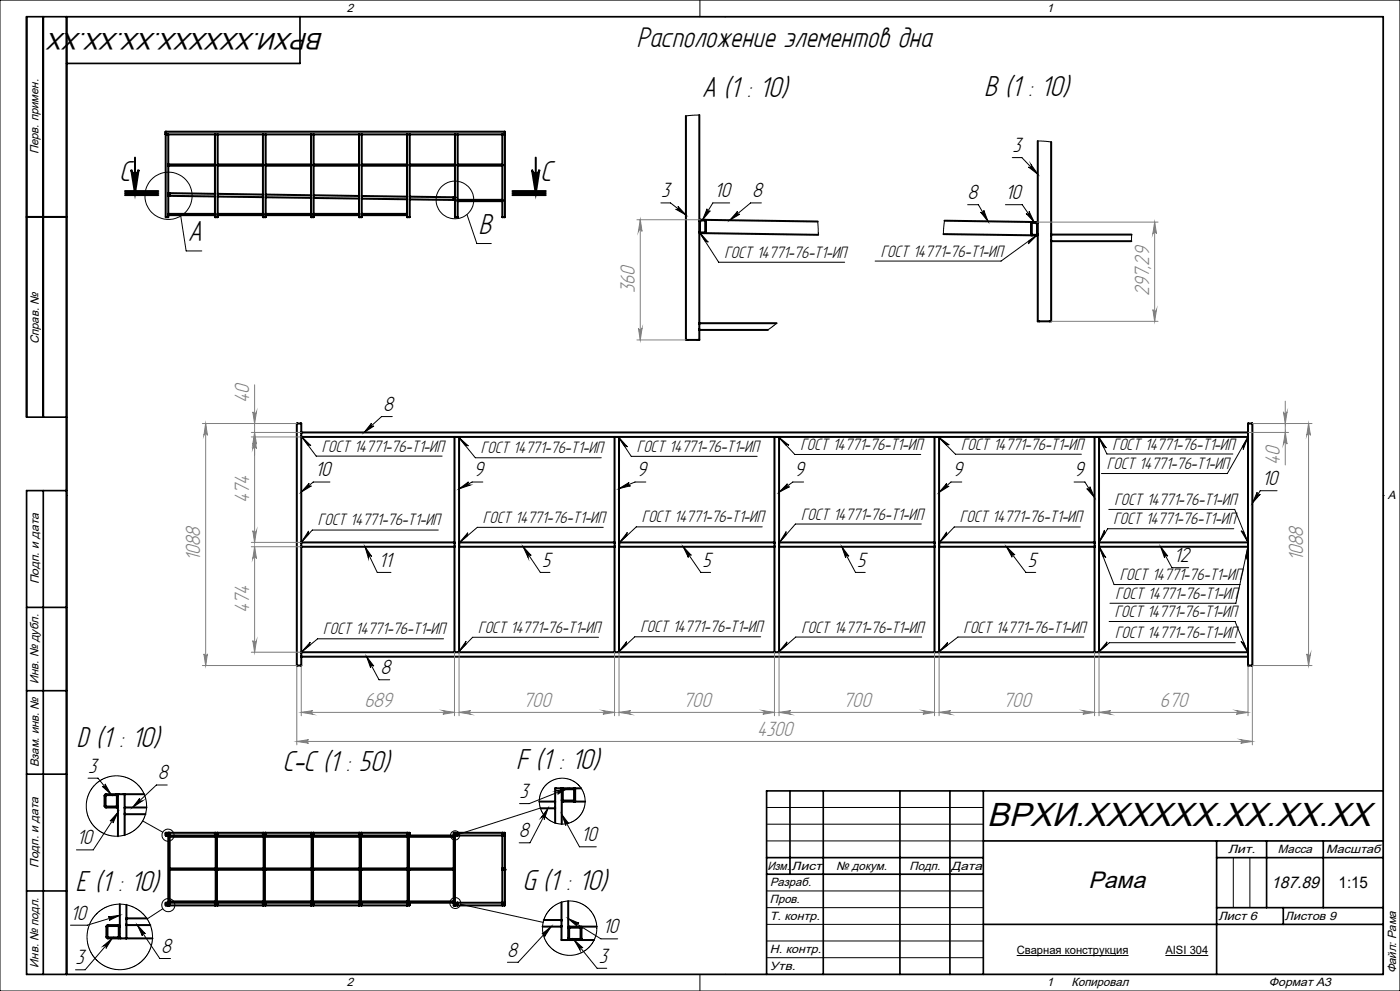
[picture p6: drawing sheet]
<svg xmlns="http://www.w3.org/2000/svg" width="420mm" height="297mm" viewBox="0 0 420 297" stroke-linecap="round" stroke-linejoin="round" font-family="sans-serif">
<g fill="none" stroke="#000" stroke-width=".6">
<path d="M49.7 39.6v.6M49.8 39.5l-.1 .1M49.8 39.5h101.6M151.4 39.5l.1 .1M151.5 39.6v.6M205.8 34.7v67.2h4v-3M209.8 34.5v62.4M37.5 58.5h10zM37.5 57.9h10M37.5 57.3h10M40.5 47.2v10.7M49.7 40.2l.1 .1"/>
<path d="M49.8 40.3l-.1 24.8h.8l-.1-24.8M49.8 40.3h14.7M50.5 58.6h.4M50.5 49.4h14M50.5 49.6v.1M50.5 49.7h14M50.6 57.9v.7M50.6 57.9l-.1 .1M50.6 58.6h.1M50.6 57.9h.2M50.6 58.6h.2M50.8 57.9l.1 .7"/>
<path d="M50.8 58.6h.1M50.8 57.9l.1 .1M50.9 58.6l13.6 .3M50.9 58l13.6 .1M50.9 58v.6M64.5 40.3v24.8h.8v-24.8M64.5 40.3h.8M64.5 49.6v.1M65.3 49.4h13.6M65.3 49.6v.1M65.3 40.3h13.6M65.3 58.9l13.6 .2"/>
<path d="M65.3 58.1l13.6 .2M65.3 49.7h13.6M78.9 40.3h29.6M78.9 40.3v24.8h.8l-.1-24.8M78.9 49.6v.1M79.7 49.6v.1M79.7 49.4h13.6M79.7 59.1l13.6 .2M79.7 58.3l13.6 .2M79.7 49.7h13.6M93.3 49.6v.1M93.4 40.3l-.1 24.8h.7"/>
<path d="M94 40.3h.1M94.1 49.6v.1M94.1 49.4h13.6M94.1 40.3v24.8M94.1 59.3l13.6 .2M94.1 58.5l13.6 .2M94.1 49.7h13.6M107.7 49.6v.1M107.8 40.3l-.1 24.8h.8v-24.8M108.5 49.4h13.6M108.5 49.6v.1M108.5 40.3h13.6"/>
<path d="M108.5 59.5l13.6 .2M108.5 58.7l13.6 .2M108.5 49.7h13.6M122.1 40.3h.8M122.1 40.3v24.8h.8v-24.8M122.1 49.6v.1M122.9 59.8l13.2 .1M122.9 58.9l13.2 .3M122.9 49.6v.1M122.9 49.4h13.6M122.9 40.3h13.6M122.9 49.7h13.6"/>
<path d="M136.1 59.9h.1M136.1 59.2h.4M136.1 59.2v.7M136.2 59.9h.3M136.5 59.2v.7M136.5 59.2h.1M136.5 40.3h.8M136.5 40.3v24.8h.8v-24.8M136.5 59.9h.1M136.5 49.6v.1M137.3 59.9h.1M137.3 49.4h13.4"/>
<path d="M137.3 49.6v.1M137.3 40.3h14.1M137.3 59.9h13.4M137.3 49.7h13.4M150.7 59.9h.1M150.7 49.6v.1M150.8 40.3l-.1 24.8h.8l-.1-24.8M151.5 40.2l-.1 .1M153.7 57.9h10M153.7 57.3h10M153.7 58.5h10M160.7 47.2v10.7"/>
<path d="M311.3 42.3v54h4v-24M315.3 42.5v27.8M8 65h12M50.5 64.4h14M50.5 64.1h.1M50.5 64.1h14M64.5 64.1h.1M65.3 64.4h13.6M65.3 64.1h.1M65.3 64.1h13.6M78.9 64.1h.1M79.7 64.1h.1"/>
<path d="M79.7 64.4h13.6M79.7 64.1h13.6M93.3 64.1h.1M94 65.1h.1M94.1 64.1h.1M94.1 64.4h13.6M94.1 64.1h13.6M107.7 64.1h.1M108.5 64.1h.1M108.5 64.4h13.6M108.5 64.1h13.6M122.1 64.1h.1"/>
<path d="M137.3 60.2h13.4M209.8 69.6l.3 .3h1.4l.3-.3M209.8 66.2l.2-.3h1.6l.2 .3M210 66.1h1.6l-.1 3.6-1.5-.1zM211.8 69.6v.3l33.7 .5M211.8 66.2v-.3l33.5 .5M211.8 66.2v3.4M283 70.2l26.3 .3v-.2M283.4 66.1l25.9 .4v.3M309.3 70.3l.2 .3h1.6l.2-.3M309.3 66.8l.3-.2h1.5l.2 .2M309.3 66.8v3.5"/>
<path d="M309.5 66.8h1.6l-.1 3.6-1.5-.1zM315.3 70.3v2M315.3 70.3h24.2M315.3 72.3h24.1M209.8 96.9v2M209.8 98.9h20.6M209.8 96.9h23.2M90.4 129.6v1.3M90.4 129.6v-2.7h-1.4v72.6h1.4v-2.7M90.4 130.9v31.7M90.4 130.9h46M90.4 129.6h284"/>
<path d="M136.3 130.9v31.7M136.4 130.9h1.3M137.7 130.9h48M137.7 130.9v64.6M184.4 130.9v31.7M185.7 130.9h46.7M185.7 130.9v64.6M232.3 130.9v31.7M232.4 130.9h1.3M233.7 130.9h48M233.7 130.9v64.6M280.4 130.9v31.7"/>
<path d="M281.7 130.9h48M281.7 130.9v64.6M328.4 130.9v31.7M329.7 130.9h44.7M329.7 130.9v64.6M374.4 129.6v-2.7h1.3v72.6h-1.3v-2.7M374.4 129.6v1.3M374.4 130.9v31.7M90.4 162.6v1.3M90.4 162.6h46M90.4 163.9v31.6M90.4 163.9h46"/>
<path d="M136.3 163.9v31.6M136.4 162.6v1.3M137.7 162.7l46.7-.1v1.3l-46.7-.1M184.4 163.9v31.6M185.7 162.7h.1M185.7 163.7v.2h46.7M185.7 163.7v.1M185.7 162.7v1M232.3 163.9v31.6M232.4 162.6h-46.7v.1M232.4 162.6v1.3M233.7 162.7l46.7-.1v1.3l-46.7-.1"/>
<path d="M280.4 163.9v31.6M281.7 162.7l46.7-.1v1.3l-46.7-.1M328.4 163.9v31.6M329.7 163.8l44.7 .1M374.4 162.6l-44.7 .1M374.4 162.6v1.3M374.4 163.9v31.6M90.4 195.5v1.3M90.4 195.5h46M90.4 196.8h284M136.4 195.5h1.3M137.7 195.5h48"/>
<path d="M185.7 195.5h46.7M232.4 195.5h1.3M233.7 195.5h48M281.7 195.5h48M329.7 195.5h44.7M374.4 195.5v1.3M31.7 238.3l3.4 .1-.1 3.3h-3.3zM35.4 238.5l-.4-.5h-3.3l-.3 .5 .1 3.4 3.5 .1 .4-.4M37.4 238h-2v12.6M37.4 238h5.9M37.4 238v4M168.5 236.7l.3-.4h3.5l.2 .4v3.1l-.2 .4h-3.4l-.4-.4"/>
<path d="M168.9 236.6h3.3v3.3h-3.4zM172.5 239.9v.3h3M174.3 236.3h-1.8v.2M37.4 242v2M37.4 244v6.3M37.4 242h6.6M37.4 244h6.2M49.7 249.7v.6M49.7 250.3l.8 .1zM49.7 249.6l.8 .1zM50.8 249.6v21.8M50.9 250.8h85.2"/>
<path d="M50.9 250.5h85.2M64.5 249.7h.8M64.5 249.7l.1 .7M64.5 249.7l-14-.1v21.8l14-.1M64.5 250.3v.1M64.6 249.7h.1M64.6 249.7h.6v.6h-.6zM64.8 250.8v19.4M65.1 250.8v19.4M65.3 249.7l-.1 .7M65.3 249.7h13.6M65.3 250.3v.1"/>
<path d="M78.9 249.7h29.6M78.9 249.7l.1 .7M78.9 250.3v.1M79 249.7v.6h.6v-.6M79 249.7h.1M79 249.7h.6M79.2 250.8v19.4M79.4 250.8v19.4M79.6 249.6l.1 .1M79.6 249.7h.1M79.7 249.7l-.1 .7M79.7 249.6v.1"/>
<path d="M79.7 250.3v.1M93.3 249.7l.1 .7M93.3 249.6v.1M93.3 250.3v.1M93.3 249.7v.6h.7M93.3 249.7h.1M93.4 249.6l-.1 .1M93.4 249.7h.6M93.6 250.8v19.4M93.8 250.8v19.4M94.1 249.7h.1M94 249.7h.1"/>
<path d="M94.1 250.3h-.1M94.1 249.7v.6M94.1 250.3h.1M107.7 249.7l.1 .7M107.7 249.6v.1M107.7 250.3v.1M107.8 249.6l-.1 .1M107.8 249.7h.6v.6h-.6zM107.8 249.7h.1M107.9 250.8v9.5M108.2 250.8v19.4M108.5 249.7l-.1 .7"/>
<path d="M108.5 249.7h13.6M108.5 250.3v.1M122.1 249.7l.8-.1-.1 .8M122.1 249.7l.1 .7M122.1 250.3v.1M122.2 249.7h.1M122.2 249.7h.6v.6h-.6zM122.3 250.8v9.5M122.3 250.8h.1M122.6 250.8v19.4M136.1 249.6h.4v21.8h-.4zM136.5 249.7h.8"/>
<path d="M136.6 249.7h.1M136.6 249.7h.6v.6h-.6zM137.3 249.7l14.1-.1v.8M137.3 249.7l-.1 .7-.7-.1M137.3 250.3l14.1 .1M150.7 249.7v.7M150.7 250.3v.1M150.7 249.6v.1M150.7 250.4v20.1M150.7 249.7l.1 .6h.6v-.6M150.8 249.6l-.1 .1M150.8 249.7h-.1"/>
<path d="M150.8 249.7h.6M151.4 249.7h.1M151.4 250.4v20.1M161.8 240.2h4.7M162.1 242.2h4.4M166.5 240.2v-3.9h2v10.7M166.5 240.2v2M166.5 242.2v4.4M32.2 277.6h3.4v3.3h-3.3zM35.9 277.7l-.3-.5h-3.3l-.4 .4 .2 3.5 3.5 .1 .3-.4M35.9 271v10.2h2M37.9 275.2v2"/>
<path d="M37.9 277.2h7.2M37.9 271.2v4M37.9 277.2v4M37.9 275.2h6.1M49.7 270.6h.8zM49.7 270.6v.6M49.7 271.2l.8 .1zM50.9 260.3h13.8M50.9 260.6h13.8M50.9 270.2h85.2M50.9 270.5h.1M50.9 270.5h85.2"/>
<path d="M64.5 271.2h.8M64.5 270.5v.1M64.6 270.6h.6v.7l-.6-.1zM64.6 271.3h.1M64.6 270.5l-.1 .7M65.1 260.6h14M65.1 260.3h14M65.1 260.3h.1M65.1 260.6h.1M65.2 270.5l.1 .7M65.3 270.5v.1M65.3 271.3h13.6"/>
<path d="M78.9 271.2h29.6M78.9 270.5v.1M79 271.3h.1M79 270.6h.6v.7l-.6-.1zM79 270.5l-.1 .7M79.5 260.6h14M79.5 260.3h14M79.5 260.3h.1M79.5 260.6h.1M79.6 270.5l.1 .7M79.7 271.2l-.1 .2M79.7 270.5v.1"/>
<path d="M79.7 271.3v.1M93.3 271.2l.1 .2M93.3 270.5v.1M93.3 271.3v.1M93.4 271.3h.1M93.4 270.5l-.1 .7M93.4 271.3h.6M93.9 260.6l14 .1M93.9 260.3h.1M93.9 260.6h.1M94 270.6h-.6l-.1 .6M94 270.6h.1"/>
<path d="M94.1 271.2l-.1 .1M94.1 270.6v.6M94.1 270.6h.1M94.1 271.2h.1M107.7 271.2l.1 .2M107.7 270.5v.1M107.7 271.3v.1M107.8 270.6h.6v.7l-.6-.1zM107.8 271.2v.1M107.8 270.5l-.1 .7M107.9 260.3h-14M107.9 260.3v.4"/>
<path d="M107.9 260.7v9.5M108.3 260.3h14v.4l-14-.1M108.3 260.3h.1M108.3 260.6h.1M108.4 270.5l.1 .7M108.5 270.5v.1M108.5 271.3h13.6M122.1 270.5v.1M122.2 271.2v.1M122.2 270.6h.6v.7l-.6-.1zM122.2 270.5l-.1 .7M122.3 260.7v9.5"/>
<path d="M122.3 270.2h.1M122.7 260.6h13.4M122.7 260.3h13.4M122.7 260.3h.1M122.7 260.6h.1M122.8 270.5l.1 .9-.8-.2M136.1 270.5h.1M136.5 270.6l.7-.1 .1 .7M136.5 271.2h.8M136.6 270.6h.6v.7l-.6-.1zM136.6 271.3h.1M150.7 271.2l.1 .2"/>
<path d="M150.7 270.5v.7M150.7 260.6h.8M150.7 260.3h.8M150.7 271.3v.1M150.7 270.5v.1M150.7 271.2l.1-.6h.6v.6M150.8 271.3h.1M150.7 260.6h.1M150.7 260.3h.1M150.7 260.3v.3M150.7 260.6h.7M150.7 260.3h.7"/>
<path d="M150.8 271.3h.6M151.4 270.5v.9l-14.1-.1M151.4 270.5l-14.1 .1M151.4 271.2v.1M151.4 260.6h.1M151.4 260.3h.1M151.4 260.3v.3M162.8 277.7h5.7M163.1 275.7h5.4M168.5 275.7v2M168.5 270.4v5.3M170.5 278.2l.4-.5 3.4 .1 .1 3.6-.3 .3h-3.3l-.3-.4"/>
<path d="M170.5 270v11.7h-2v-4M170.8 278.1h3.3v3.3h-3.3zM179 277.7h-4.6v.3M37.9 281.2h7.9M174.4 281.4v.3h3.8"/>
</g>
<g fill="none" stroke="#000" stroke-width=".3">
<path d="M0 0h420v297h-420zM20 5h395v287h-395zM210 0v5M217.5 5h.1M209.8 34.5l-4 .2M303.7 47.2h2.9l4.7 5M308.5 50.1a.54 .54 0 0 0 .8-.1 .54 .54 0 0 0 0-.7l2 2.9zM311.3 42.3l4 .2M54.2 64.7l1.6 10.5h4.7M140.1 64.3l3 8.7h4.3M198.3 60.8h2.9l4.6 3.6M203.4 61.8l2.4 2.6-3.1-1.7a.54 .54 0 0 0 .7-.1 .54 .54 0 0 0 0-.8z"/>
<path d="M209.8 69.6l2.7 3-.9-.2zM209.8 69.6l5.8 9h37.8M212.1 62.6a.56 .56 0 0 0 .2 .7 .56 .56 0 0 0 .8-.2l-2.3 2.8zM218.9 60.8h-5l-3.1 5.1M221.3 63.4a.54 .54 0 0 0-.1 .7 .54 .54 0 0 0 .8 .1l-3.1 1.8zM228.4 60.8h-3.2l-6.3 5.2M245.3 66.4l.2 4M283.4 66.1l-.4 4.1M290.3 61.3h3.2l2.9 5.1M294.2 63.6a.55 .55 0 0 0 .7 .1 .55 .55 0 0 0 .2-.7l1.3 3.4zM301.6 61.3h5.1l3.6 5.3M307.8 64a.55 .55 0 0 0 .8 .1 .55 .55 0 0 0 .1-.7l1.6 3.2z"/>
<path d="M308.6 72.3l2.7-2-2.8 2.8zM311.3 70.3l-11 7.9h-37.8M339.5 70.3l-.1 2M233 96.9l-2.6 2M90.4 130.7l2.9 2.9-.5-.3-.4 .2zM90.4 130.7l4.5 6h37.7M111.4 126.9a.55 .55 0 0 0 0 .7 .55 .55 0 0 0 .8 .1l-3 1.9zM117.7 124.8h-3.2l-5.3 4.8M137.5 130.9l3 2.8-.5-.2-.3 .1zM137.5 130.9l5.1 6.3h37.8M185.5 130.9l2.7 3-.8-.1zM185.5 130.9l3.9 5.9h37.8"/>
<path d="M233.5 130.9l3.2 2.6-.5-.2-.4 .2zM233.5 130.9l4.9 5.3h37.8M281.5 130.9l3.3 2.4-.6-.1-.3 .2zM281.5 130.9l5.1 5.2h37.8M329.6 130.9l2.3 3.4-.3-.3h-.5zM329.6 130.9l2.5 5.2h37.8M374.4 130.9l-1.4 3.8v-.5l-.3-.3zM374.4 130.9l-6.2 11h-37.8M20 148.5h.1M92.6 159.1l-.1 .4 .2 .5-2.3 2.6zM92.7 144.8a.53 .53 0 0 0 0 .7 .53 .53 0 0 0 .7 .1l-3 1.9zM99 144.5h-5l-3.6 3"/>
<path d="M131.5 158.9h-37.8l-3.3 3.7M137.7 146.5l2.8-2.1a.55 .55 0 0 0-.1 .7 .55 .55 0 0 0 .7 .3zM140.4 159.7l-.2 .5 .1 .3-2.6 2.2zM144.9 144.5h-3.3l-3.9 2M181 158h-37.8l-5.5 4.7M185.7 146.4l3-1.8a.54 .54 0 0 0-.2 .7 .54 .54 0 0 0 .7 .3zM188.2 159.6v.8l-2.5 2.3zM193.7 144.5h-3.2l-4.8 1.9M228.7 157.9h-37.8l-5.2 4.8M235.9 159.3v.9l-2.2 2.5zM236.2 145a.54 .54 0 0 0-.1 .7 .54 .54 0 0 0 .8 .2l-3.2 1.6zM241.1 144.5h-3.3l-4.1 3"/>
<path d="M276.4 157.1h-37.8l-4.9 5.6M284 159.4l-.1 .4 .2 .5-2.4 2.4zM284 144.9a.54 .54 0 0 0 0 .7 .54 .54 0 0 0 .7 .1l-3 1.9zM288.5 144.5h-3.2l-3.6 3.1M322.2 144.5h3.3l2.9 4.6M324.1 157.9h-37.8l-4.6 4.8M326 146.4a.54 .54 0 0 0 .8 .2 .54 .54 0 0 0 .2-.7l1.4 3.2zM331.4 158.9l-.1 .5 .3 .3-1.9 2.9zM332.6 152.7h37.8l4 9.9M370.1 158.5h-37.8l-2.6 4.1M372.3 159.1l.8 .3 1.3 3.2zM377.2 147.5a.54 .54 0 0 0 .1 .8 .54 .54 0 0 0 .8-.2l-2.4 2.7z"/>
<path d="M383.1 147.1h-5l-2.4 3.7M415 148.5h.1M109.5 163.9l3.7 7.7h4.1M109.5 163.9l2 2.9a.55 .55 0 0 0-.7-.2 .55 .55 0 0 0-.3 .6zM157 163.9l5.1 7.7h2.9M157 163.9l2.3 2.6a.55 .55 0 0 0-.7-.2 .55 .55 0 0 0-.2 .8zM205 163.9l5.3 7.7h2.9M205 163.9l2.4 2.5a.54 .54 0 0 0-.7-.1 .54 .54 0 0 0-.2 .8zM252.6 163.9l4 7.7h3M252.6 163.9l2.1 2.8a.54 .54 0 0 0-.7-.2 .54 .54 0 0 0-.3 .7zM301.9 163.9l5.9 7.7h2.9M301.9 163.9l2.6 2.4a.54 .54 0 0 0-.8-.1 .54 .54 0 0 0-.1 .8z"/>
<path d="M329.7 163.7l2.1 3.5-.3-.3h-.5zM329.7 163.7l4.5 11.5h37.8M348.2 163.9l2.1 2.8a.55 .55 0 0 0-.7-.2 .55 .55 0 0 0-.2 .7zM348.2 163.9l3.4 6.2h5M374.4 163.7l-.2 4-.2-.5-.3-.2zM374.4 163.7l-3.6 17.1h-37.8M93.1 192.5l-.2 .5 .1 .3-2.6 2.2zM110 196.8l3.7 6.9h3.2M110 196.8l2.1 2.8a.55 .55 0 0 0-.7-.1 .55 .55 0 0 0-.2 .7zM133.1 191.4h-37.8l-4.9 4.1M139.8 192.2l-.1 .5 .2 .3-2.4 2.5zM179.6 191h-37.8l-4.3 4.5"/>
<path d="M188 192.3v.8l-2.5 2.4zM228.2 190.8h-37.8l-4.9 4.7M236.1 192.4l-.2 .5 .2 .3-2.6 2.3zM276.5 190.9h-37.8l-5.2 4.6M284.3 192.5l-.2 .5 .1 .4-2.7 2.1zM325.2 190.9h-37.8l-5.9 4.6M332.1 192.4l-.1 .3 .1 .5-2.6 2.3zM332.7 186.3h37.8l3.9 9.4M370.6 192.6h-37.8l-3.3 2.9M372.3 192.2l.3 .3h.5l1.3 3.2zM26.4 233.2h3l3.9 4.8M30.7 235.7a.55 .55 0 0 0 .7 0 .55 .55 0 0 0 .1-.8l1.8 3.1z"/>
<path d="M35 238l-.4 .3M41.9 239.2a.55 .55 0 0 0 0 .8 .55 .55 0 0 0 .8 0l-2.9 2zM50.2 235.3h-3.3l-7.1 6.7M166.9 237l3.4-.7-3 1.7a.53 .53 0 0 0 .2-.7 .53 .53 0 0 0-.6-.3zM170.3 236.3l-11.5 4.5h-2.9M31.7 241.3l-.3 .3M35.4 243.4l-1.5 3.3a.52 .52 0 0 0-.2-.8 .52 .52 0 0 0-.7 .2zM35.4 243.4l-7.4 11.3h-5.1M42.8 246l6 3.4M151.2 250.3l-.1 .1M151.5 250h-.1M162.1 242.2l-24.3 7.7"/>
<path d="M164.4 242.2l-5.4 10.4h-3.2M164.4 242.2l-1.1 3.4a.55 .55 0 0 0-.3-.7 .55 .55 0 0 0-.7 .2zM168.5 244.1l5.3 9.7h5.1M168.5 244.1l2.2 2.8a.52 .52 0 0 0-.7-.2 .52 .52 0 0 0-.2 .7zM230 242h65M230 247h65M230 252h65M370 257v15M375 257v15M32.2 279l-.3 .3M32.4 274.8l3.5-.5-3.2 1.5a.54 .54 0 0 0 .4-.6 .54 .54 0 0 0-.7-.4zM34 277.2l-.3 .3"/>
<path d="M35.9 279.8l-.3 .3M35.9 274.3l-9.7 3h-5.1M41.2 277.2l6.7 10.1h3.3M41.2 277.2l2.4 2.7a.53 .53 0 0 0-.7-.2 .53 .53 0 0 0-.2 .8zM48.9 272.3l-4.8 3.1M49.7 270.9v.1M50.1 270.5v.1M107.8 271.3h-.1M108.4 270.6h.1M138.2 271l24.7 5.4M162.6 279.9l2.7-2.2-1.9 3a.54 .54 0 0 0-.1-.8 .54 .54 0 0 0-.7 0zM165.3 277.7l-9.9 10.7h-3.2"/>
<path d="M170.5 275.3l9.8 6.1h5M170.5 275.3l3.2 1.4a.54 .54 0 0 0-.7 .2 .54 .54 0 0 0 .1 .7zM174 277.7l-.3 .3M230 267h65M230 272h65M230 277h65M31 283.5l2.7-2.3-1.9 3a.54 .54 0 0 0-.1-.7 .54 .54 0 0 0-.7 0zM33.7 281.2l-8.2 9.5h-2.9M34.7 280.9l-.2 .3M170.7 281l-.2 .3M172.3 281.7l6.8 8.5h2.9M172.3 281.7l2.6 2.4a.54 .54 0 0 0-.8-.1 .54 .54 0 0 0-.1 .8z"/>
<path d="M210 292v5M217.5 292h.1M230 282h65M230 287h65M305 286.4h33.6M349.6 286.4h12.9"/>
<circle cx="50.6" cy="58.7" r="7.1"/>
<circle cx="136.5" cy="59.9" r="5.6"/>
<circle cx="34.9" cy="241.6" r="9"/>
<circle cx="50.4" cy="250.3" r="1.81"/>
<circle cx="136.5" cy="250.4" r="1.37"/>
<circle cx="168.7" cy="240.1" r="6.9"/>
<circle cx="50.5" cy="271.3" r="1.97"/>
<circle cx="136.6" cy="270.6" r="1.63"/>
<circle cx="170.9" cy="278.2" r="8.1"/>
<circle cx="35.9" cy="280.8" r="9.8"/>
</g>
<path d="M39.4 50.9a1.11 1.11 0 0 0 1.1 1 1.11 1.11 0 0 0 1.1-1l-1.1 7zM159.6 50.9a1.11 1.11 0 0 0 1.1 1 1.11 1.11 0 0 0 1.1-1l-1.1 7z" fill="none" stroke="#000" stroke-width=".6" stroke-linecap="butt"/>
<g fill="none" stroke="#808080" stroke-width=".3">
<path d="M191.1 65.9h19M192.1 65.9v36M192.1 65.9l.5 3.5a.55 .55 0 0 0-.5-.5 .55 .55 0 0 0-.6 .5zM311 66.6h36.4M346.4 66.6l.6 3.5a.55 .55 0 0 0-.6-.5 .55 .55 0 0 0-.5 .5zM346.4 66.6v29.7M191.5 98.4a.55 .55 0 0 0 .6 .5 .55 .55 0 0 0 .5-.5l-.5 3.5zM315.3 96.3h32.1M345.9 92.8a.55 .55 0 0 0 .5 .5 .55 .55 0 0 0 .6-.5l-.6 3.5zM76.4 115.3v47.3M191.1 101.9h14.7M60.7 126.9h28.3"/>
<path d="M61.7 126.9l.5 3.6a.53 .53 0 0 0-.5-.6 .53 .53 0 0 0-.5 .6zM61.7 126.9v72.6M75.4 129.6h15M75.4 130.9h15M75.8 123.4a.55 .55 0 0 0 .6 .5 .55 .55 0 0 0 .5-.5l-.5 3.5zM76.4 129.6l.5 3.5a.55 .55 0 0 0-.5-.5 .55 .55 0 0 0-.6 .5zM76.4 130.9l.5 3.5a.55 .55 0 0 0-.5-.5 .55 .55 0 0 0-.6 .5zM374.4 129.6h12.2M375.7 126.9h17.9M385 123.4a.55 .55 0 0 0 .6 .5 .55 .55 0 0 0 .5-.5l-.5 3.5zM385.6 129.6l.5 3.5a.55 .55 0 0 0-.5-.5 .55 .55 0 0 0-.6 .5zM385.6 120.2v19.1"/>
<path d="M392.6 126.9v72.6M392.6 126.9l.5 3.6a.55 .55 0 0 0-.5-.6 .55 .55 0 0 0-.6 .6zM75.8 159a.55 .55 0 0 0 .6 .6 .55 .55 0 0 0 .5-.6l-.5 3.6zM75.4 162.6h15M75.4 163.9h15M76.4 163.9l.5 3.5a.55 .55 0 0 0-.5-.5 .55 .55 0 0 0-.6 .5zM76.4 163.9v31.6M60.7 199.5h28.3M61.2 196a.53 .53 0 0 0 .5 .5 .53 .53 0 0 0 .5-.5l-.5 3.5zM75.4 195.5h15M75.8 192a.55 .55 0 0 0 .6 .5 .55 .55 0 0 0 .5-.5l-.5 3.5zM89 199.5v23.7"/>
<path d="M90.4 199.5v15M136.3 195.5v19M137.7 195.5v19M184.4 195.5v19M185.7 195.5v19M232.3 195.5v19M233.7 195.5v19M280.4 195.5v19M281.7 195.5v19M328.4 195.5v19M329.7 195.5v19M374.4 199.5v15"/>
<path d="M375.7 199.5v23.7M375.7 199.5h17.9M392 196a.55 .55 0 0 0 .6 .5 .55 .55 0 0 0 .5-.5l-.5 3.5zM90.4 213.5h45.9M90.4 213.5l3.5-.5a.55 .55 0 0 0-.5 .5 .55 .55 0 0 0 .5 .6zM132.9 213l3.4 .5-3.4 .6a.55 .55 0 0 0 .5-.6 .55 .55 0 0 0-.5-.5zM137.7 213.5l3.5-.5a.55 .55 0 0 0-.5 .5 .55 .55 0 0 0 .5 .6zM137.7 213.5h46.7M180.9 213l3.5 .5-3.5 .6a.55 .55 0 0 0 .5-.6 .55 .55 0 0 0-.5-.5zM185.7 213.5l3.5-.5a.55 .55 0 0 0-.5 .5 .55 .55 0 0 0 .5 .6zM185.7 213.5h46.6M228.8 213l3.5 .5-3.5 .6a.55 .55 0 0 0 .5-.6 .55 .55 0 0 0-.5-.5z"/>
<path d="M233.7 213.5l3.5-.5a.55 .55 0 0 0-.5 .5 .55 .55 0 0 0 .5 .6zM233.7 213.5h46.7M276.9 213l3.5 .5-3.5 .6a.55 .55 0 0 0 .5-.6 .55 .55 0 0 0-.5-.5zM281.7 213.5h46.7M281.7 213.5l3.5-.5a.55 .55 0 0 0-.5 .5 .55 .55 0 0 0 .5 .6zM324.8 213l3.6 .5-3.6 .6a.55 .55 0 0 0 .6-.6 .55 .55 0 0 0-.6-.5zM329.7 213.5l3.5-.5a.55 .55 0 0 0-.5 .5 .55 .55 0 0 0 .5 .6zM329.7 213.5h44.7M370.9 213l3.5 .5-3.5 .6a.55 .55 0 0 0 .5-.6 .55 .55 0 0 0-.5-.5zM89 222.2l3.6-.5a.53 .53 0 0 0-.6 .5 .53 .53 0 0 0 .6 .5zM89 222.2h286.7M372.2 221.7l3.5 .5-3.5 .5a.53 .53 0 0 0 .5-.5 .53 .53 0 0 0-.5-.5z"/>
</g>
<g fill="none" stroke="#000" stroke-width=".5">
<path d="M13 5v120M20 5v287M90 5v14h-70M8 65h12M20 125h-12v-120h407v287h-407v-145h12M13 147v145M8 182h12M8 207h12M8 232h12M237 237v25M247 237v55M270 237v55"/>
<path d="M285 237v55M295 237v55M415 237h-185v55M230 257h65M295 252h120M365 252v40M365 257h50M380 252v20M397 252v20M8 267h12M230 262h65M295 277h120"/>
<path d="M365 272h50M385 272v5"/>
</g>
<g fill="#000">
<path d="M159.6 50.9a1.11 1.11 0 0 0 1.1 1 1.11 1.11 0 0 0 1.1-1l-1.1 7zM39.4 50.9a1.11 1.11 0 0 0 1.1 1 1.11 1.11 0 0 0 1.1-1l-1.1 7z"/>
<path d="M209.8 69.6l2.7 3-.9-.2zM308.6 72.3l2.7-2-2.8 2.8zM90.4 130.7l2.9 2.9-.5-.3-.4 .2zM92.6 159.1l-.1 .4 .2 .5-2.3 2.6zM93.1 192.5l-.2 .5 .1 .3-2.6 2.2zM140.4 159.7l-.2 .5 .1 .3-2.6 2.2zM137.5 130.9l3 2.8-.5-.2-.3 .1zM139.8 192.2l-.1 .5 .2 .3-2.4 2.5zM188.2 159.6v.8l-2.5 2.3zM188 192.3v.8l-2.5 2.4zM235.9 159.3v.9l-2.2 2.5zM236.1 192.4l-.2 .5 .2 .3-2.6 2.3zM284 159.4l-.1 .4 .2 .5-2.4 2.4zM284.3 192.5l-.2 .5 .1 .4-2.7 2.1zM331.4 158.9l-.1 .5 .3 .3-1.9 2.9zM372.3 159.1l.8 .3 1.3 3.2zM329.6 130.9l2.3 3.4-.3-.3h-.5zM374.4 130.9l-1.4 3.8v-.5l-.3-.3zM332.1 192.4l-.1 .3 .1 .5-2.6 2.3zM372.3 192.2l.3 .3h.5l1.3 3.2zM329.7 163.7l2.1 3.5-.3-.3h-.5zM374.4 163.7l-.2 4-.2-.5-.3-.2zM185.5 130.9l2.7 3-.8-.1zM233.5 130.9l3.2 2.6-.5-.2-.4 .2zM281.5 130.9l3.3 2.4-.6-.1-.3 .2z"/>
<path d="M221.3 63.4a.54 .54 0 0 0-.1 .7 .54 .54 0 0 0 .8 .1l-3.1 1.8zM212.1 62.6a.56 .56 0 0 0 .2 .7 .56 .56 0 0 0 .8-.2l-2.3 2.8zM203.4 61.8l2.4 2.6-3.1-1.7a.54 .54 0 0 0 .7-.1 .54 .54 0 0 0 0-.8zM294.2 63.6a.55 .55 0 0 0 .7 .1 .55 .55 0 0 0 .2-.7l1.3 3.4zM307.8 64a.55 .55 0 0 0 .8 .1 .55 .55 0 0 0 .1-.7l1.6 3.2zM308.5 50.1a.54 .54 0 0 0 .8-.1 .54 .54 0 0 0 0-.7l2 2.9zM92.7 144.8a.53 .53 0 0 0 0 .7 .53 .53 0 0 0 .7 .1l-3 1.9zM137.7 146.5l2.8-2.1a.55 .55 0 0 0-.1 .7 .55 .55 0 0 0 .7 .3zM185.7 146.4l3-1.8a.54 .54 0 0 0-.2 .7 .54 .54 0 0 0 .7 .3zM236.2 145a.54 .54 0 0 0-.1 .7 .54 .54 0 0 0 .8 .2l-3.2 1.6zM284 144.9a.54 .54 0 0 0 0 .7 .54 .54 0 0 0 .7 .1l-3 1.9zM326 146.4a.54 .54 0 0 0 .8 .2 .54 .54 0 0 0 .2-.7l1.4 3.2zM377.2 147.5a.54 .54 0 0 0 .1 .8 .54 .54 0 0 0 .8-.2l-2.4 2.7zM111.4 126.9a.55 .55 0 0 0 0 .7 .55 .55 0 0 0 .8 .1l-3 1.9zM109.5 163.9l2 2.9a.55 .55 0 0 0-.7-.2 .55 .55 0 0 0-.3 .6zM110 196.8l2.1 2.8a.55 .55 0 0 0-.7-.1 .55 .55 0 0 0-.2 .7zM157 163.9l2.3 2.6a.55 .55 0 0 0-.7-.2 .55 .55 0 0 0-.2 .8zM205 163.9l2.4 2.5a.54 .54 0 0 0-.7-.1 .54 .54 0 0 0-.2 .8zM252.6 163.9l2.1 2.8a.54 .54 0 0 0-.7-.2 .54 .54 0 0 0-.3 .7zM301.9 163.9l2.6 2.4a.54 .54 0 0 0-.8-.1 .54 .54 0 0 0-.1 .8zM348.2 163.9l2.1 2.8a.55 .55 0 0 0-.7-.2 .55 .55 0 0 0-.2 .7zM35.4 243.4l-1.5 3.3a.52 .52 0 0 0-.2-.8 .52 .52 0 0 0-.7 .2zM30.7 235.7a.55 .55 0 0 0 .7 0 .55 .55 0 0 0 .1-.8l1.8 3.1zM41.9 239.2a.55 .55 0 0 0 0 .8 .55 .55 0 0 0 .8 0l-2.9 2zM31 283.5l2.7-2.3-1.9 3a.54 .54 0 0 0-.1-.7 .54 .54 0 0 0-.7 0zM32.4 274.8l3.5-.5-3.2 1.5a.54 .54 0 0 0 .4-.6 .54 .54 0 0 0-.7-.4zM41.2 277.2l2.4 2.7a.53 .53 0 0 0-.7-.2 .53 .53 0 0 0-.2 .8zM164.4 242.2l-1.1 3.4a.55 .55 0 0 0-.3-.7 .55 .55 0 0 0-.7 .2zM168.5 244.1l2.2 2.8a.52 .52 0 0 0-.7-.2 .52 .52 0 0 0-.2 .7zM166.9 237l3.4-.7-3 1.7a.53 .53 0 0 0 .2-.7 .53 .53 0 0 0-.6-.3zM162.6 279.9l2.7-2.2-1.9 3a.54 .54 0 0 0-.1-.8 .54 .54 0 0 0-.7 0zM172.3 281.7l2.6 2.4a.54 .54 0 0 0-.8-.1 .54 .54 0 0 0-.1 .8zM170.5 275.3l3.2 1.4a.54 .54 0 0 0-.7 .2 .54 .54 0 0 0 .1 .7z"/>
</g>
<g fill="#808080">
<path d="M89 222.2l3.6-.5a.53 .53 0 0 0-.6 .5 .53 .53 0 0 0 .6 .5zM372.2 221.7l3.5 .5-3.5 .5a.53 .53 0 0 0 .5-.5 .53 .53 0 0 0-.5-.5zM90.4 213.5l3.5-.5a.55 .55 0 0 0-.5 .5 .55 .55 0 0 0 .5 .6zM132.9 213l3.4 .5-3.4 .6a.55 .55 0 0 0 .5-.6 .55 .55 0 0 0-.5-.5zM137.7 213.5l3.5-.5a.55 .55 0 0 0-.5 .5 .55 .55 0 0 0 .5 .6zM180.9 213l3.5 .5-3.5 .6a.55 .55 0 0 0 .5-.6 .55 .55 0 0 0-.5-.5zM185.7 213.5l3.5-.5a.55 .55 0 0 0-.5 .5 .55 .55 0 0 0 .5 .6zM228.8 213l3.5 .5-3.5 .6a.55 .55 0 0 0 .5-.6 .55 .55 0 0 0-.5-.5zM233.7 213.5l3.5-.5a.55 .55 0 0 0-.5 .5 .55 .55 0 0 0 .5 .6zM276.9 213l3.5 .5-3.5 .6a.55 .55 0 0 0 .5-.6 .55 .55 0 0 0-.5-.5zM329.7 213.5l3.5-.5a.55 .55 0 0 0-.5 .5 .55 .55 0 0 0 .5 .6zM370.9 213l3.5 .5-3.5 .6a.55 .55 0 0 0 .5-.6 .55 .55 0 0 0-.5-.5z"/>
<path d="M281.7 213.5l3.5-.5a.55 .55 0 0 0-.5 .5 .55 .55 0 0 0 .5 .6zM324.8 213l3.6 .5-3.6 .6a.55 .55 0 0 0 .6-.6 .55 .55 0 0 0-.6-.5z"/>
<path d="M191.5 98.4a.55 .55 0 0 0 .6 .5 .55 .55 0 0 0 .5-.5l-.5 3.5zM192.1 65.9l.5 3.5a.55 .55 0 0 0-.5-.5 .55 .55 0 0 0-.6 .5z"/>
<path d="M346.4 66.6l.6 3.5a.55 .55 0 0 0-.6-.5 .55 .55 0 0 0-.5 .5zM345.9 92.8a.55 .55 0 0 0 .5 .5 .55 .55 0 0 0 .6-.5l-.6 3.5zM61.2 196a.53 .53 0 0 0 .5 .5 .53 .53 0 0 0 .5-.5l-.5 3.5zM61.7 126.9l.5 3.6a.53 .53 0 0 0-.5-.6 .53 .53 0 0 0-.5 .6zM76.4 129.6l.5 3.5a.55 .55 0 0 0-.5-.5 .55 .55 0 0 0-.6 .5zM75.8 123.4a.55 .55 0 0 0 .6 .5 .55 .55 0 0 0 .5-.5l-.5 3.5zM75.8 159a.55 .55 0 0 0 .6 .6 .55 .55 0 0 0 .5-.6l-.5 3.6zM76.4 130.9l.5 3.5a.55 .55 0 0 0-.5-.5 .55 .55 0 0 0-.6 .5zM75.8 192a.55 .55 0 0 0 .6 .5 .55 .55 0 0 0 .5-.5l-.5 3.5zM76.4 163.9l.5 3.5a.55 .55 0 0 0-.5-.5 .55 .55 0 0 0-.6 .5zM385.6 129.6l.5 3.5a.55 .55 0 0 0-.5-.5 .55 .55 0 0 0-.6 .5zM385 123.4a.55 .55 0 0 0 .6 .5 .55 .55 0 0 0 .5-.5l-.5 3.5z"/>
<path d="M392.6 126.9l.5 3.6a.55 .55 0 0 0-.5-.6 .55 .55 0 0 0-.6 .6zM392 196a.55 .55 0 0 0 .6 .5 .55 .55 0 0 0 .5-.5l-.5 3.5z"/>
</g>
<text font-size="10" x="296.1" y="247.6">ВРХИ.XXXXXX.XX.XX.XX</text>
<g font-size="9.7">
<text x="210.5" y="29.1">A (1 : 10)</text>
<text x="295.3" y="28.8">B (1 : 10)</text>
<text x="35.7" y="54.2">C</text>
<text x="162.1" y="54.2">C</text>
<text x="143.6" y="70.1">B</text>
<text x="56.3" y="72.3">A</text>
<text x="23" y="223.8">D (1 : 10)</text>
<text x="84.7" y="231.1">C-C (1 : 50)</text>
<text x="154.9" y="230.4">F (1 : 10)</text>
<text x="22.7" y="267">E (1 : 10)</text>
<text x="156.7" y="266.8">G (1 : 10)</text>
</g>
<text font-size="9.5" x="190.9" y="14.2">Расположение элементов дна</text>
<g font-size="7.1">
<text x="97.1" y="9.8" transform="rotate(-180 97.1 9.8)">ВРХИ.XXXXXX.XX.XX.XX</text>
<text x="326.6" y="266.1">Рама</text>
</g>
<g font-size="6.9">
<text x="303.7" y="45.5">3</text>
<text x="198.3" y="59.1">3</text>
<text x="214.4" y="59.1">10</text>
<text x="225.7" y="59.1">8</text>
<text x="290.3" y="59.6">8</text>
<text x="301.7" y="59.6">10</text>
<text x="115" y="123.2">8</text>
<text x="94.5" y="142.8">10</text>
<text x="142.1" y="142.8">9</text>
<text x="191.1" y="142.8">9</text>
<text x="238.4" y="142.8">9</text>
<text x="285.8" y="142.8">9</text>
<text x="322.3" y="142.8">9</text>
<text x="378.6" y="145.4">10</text>
<text x="113.7" y="169.8">11</text>
<text x="162.6" y="169.8">5</text>
<text x="210.8" y="169.8">5</text>
<text x="257.2" y="169.8">5</text>
<text x="308.3" y="169.8">5</text>
<text x="352.1" y="168.5">12</text>
<text x="114.2" y="202">8</text>
<text x="26.5" y="231.5">3</text>
<text x="47.5" y="233.6">8</text>
<text x="155.9" y="239.2">3</text>
<text x="155.8" y="250.9">8</text>
<text x="23" y="253">10</text>
<text x="174.4" y="252.1">10</text>
<text x="21.2" y="275.6">10</text>
<text x="180.8" y="279.7">10</text>
<text x="48.5" y="285.6">8</text>
<text x="152.3" y="286.7">8</text>
<text x="22.7" y="289">3</text>
<text x="179.7" y="288.5">3</text>
</g>
<g font-size="6.9" fill="#808080">
<text x="190.4" y="87.8" transform="rotate(-90 190.4 87.8)">360</text>
<text x="344.8" y="88.7" transform="rotate(-90 344.8 88.7)">297,29</text>
<text x="74.7" y="120.8" transform="rotate(-90 74.7 120.8)">40</text>
<text x="383.9" y="139.3" transform="rotate(-90 383.9 139.3)">40</text>
<text x="74.7" y="150.8" transform="rotate(-90 74.7 150.8)">474</text>
<text x="60.1" y="168.2" transform="rotate(-90 60.1 168.2)">1088</text>
<text x="390.9" y="168.2" transform="rotate(-90 390.9 168.2)">1088</text>
<text x="74.7" y="183.7" transform="rotate(-90 74.7 183.7)">474</text>
<text x="109.3" y="211.8">689</text>
<text x="157" y="211.8">700</text>
<text x="205" y="211.8">700</text>
<text x="253" y="211.8">700</text>
<text x="301" y="211.8">700</text>
<text x="348" y="211.8">670</text>
<text x="227.1" y="220.5">4300</text>
</g>
<g font-size="5.5">
<text x="217.3" y="77.2">ГОСТ 14771-76-Т1-ИП</text>
<text x="264.2" y="76.9">ГОСТ 14771-76-Т1-ИП</text>
<text x="96.5" y="135.4">ГОСТ 14771-76-Т1-ИП</text>
<text x="144.3" y="135.8">ГОСТ 14771-76-Т1-ИП</text>
<text x="191.1" y="135.4">ГОСТ 14771-76-Т1-ИП</text>
<text x="240.1" y="134.9">ГОСТ 14771-76-Т1-ИП</text>
<text x="288.3" y="134.8">ГОСТ 14771-76-Т1-ИП</text>
<text x="333.8" y="134.7">ГОСТ 14771-76-Т1-ИП</text>
<text x="332.1" y="140.6">ГОСТ 14771-76-Т1-ИП</text>
<text x="240.3" y="155.7">ГОСТ 14771-76-Т1-ИП</text>
<text x="334.3" y="151.3">ГОСТ 14771-76-Т1-ИП</text>
<text x="95.4" y="157.5">ГОСТ 14771-76-Т1-ИП</text>
<text x="144.9" y="156.7">ГОСТ 14771-76-Т1-ИП</text>
<text x="192.6" y="156.5">ГОСТ 14771-76-Т1-ИП</text>
<text x="288" y="156.6">ГОСТ 14771-76-Т1-ИП</text>
<text x="334" y="157.1">ГОСТ 14771-76-Т1-ИП</text>
<text x="335.9" y="173.8">ГОСТ 14771-76-Т1-ИП</text>
<text x="334.7" y="179.4">ГОСТ 14771-76-Т1-ИП</text>
<text x="334.4" y="184.9">ГОСТ 14771-76-Т1-ИП</text>
<text x="97" y="190.1">ГОСТ 14771-76-Т1-ИП</text>
<text x="143.5" y="189.6">ГОСТ 14771-76-Т1-ИП</text>
<text x="192.1" y="189.5">ГОСТ 14771-76-Т1-ИП</text>
<text x="240.4" y="189.6">ГОСТ 14771-76-Т1-ИП</text>
<text x="289.1" y="189.6">ГОСТ 14771-76-Т1-ИП</text>
<text x="334.5" y="191.3">ГОСТ 14771-76-Т1-ИП</text>
</g>
<text font-size="5" x="381.3" y="266">187.89</text>
<text font-size="4.8" x="401.6" y="266">1:15</text>
<g font-size="3.6">
<text x="104" y="3.6">2</text>
<text x="314" y="3.6">1</text>
<text x="11.6" y="46.3" transform="rotate(-90 11.6 46.3)">Перв. примен.</text>
<text x="11.6" y="103.2" transform="rotate(-90 11.6 103.2)">Справ. №</text>
<text x="416.4" y="149.6">A</text>
<text x="11.6" y="175.1" transform="rotate(-90 11.6 175.1)">Подп. и дата</text>
<text x="11.6" y="205" transform="rotate(-90 11.6 205)">Инв. № дубл.</text>
<text x="11.6" y="230" transform="rotate(-90 11.6 230)">Взам. инв. №</text>
<text x="368.4" y="255.6">Лит.</text>
<text x="383.4" y="255.6">Масса</text>
<text x="397.8" y="255.6">Масштаб</text>
<text x="11.6" y="260.1" transform="rotate(-90 11.6 260.1)">Подп. и дата</text>
<text x="230.2" y="260.6">Изм.</text>
<text x="237.5" y="260.6">Лист</text>
<text x="250.9" y="260.6">№ докум.</text>
<text x="272.9" y="260.6">Подп.</text>
<text x="285.4" y="260.6">Дата</text>
<text x="231" y="265.6">Разраб.</text>
<text x="231" y="275.6">Т. контр.</text>
<text x="231" y="270.6">Пров.</text>
<text x="365.5" y="275.6">Лист 6</text>
<text x="385.5" y="275.6">Листов 9</text>
<text x="231" y="285.6">Н. контр.</text>
<text x="11.6" y="290" transform="rotate(-90 11.6 290)">Инв. № подл.</text>
<text x="231" y="290.6">Утв.</text>
<text x="418.9" y="291.8" transform="rotate(-90 418.9 291.8)">Файл: Рама</text>
<text x="104" y="295.6">2</text>
<text x="314" y="295.6">1</text>
<text x="321.5" y="295.6">Копировал</text>
<text x="380.7" y="295.6">Формат А3</text>
</g>
<g font-size="3.4">
<text x="305" y="286">Сварная конструкция</text>
<text x="349.6" y="286">AISI 304</text>
</g>
</svg>
